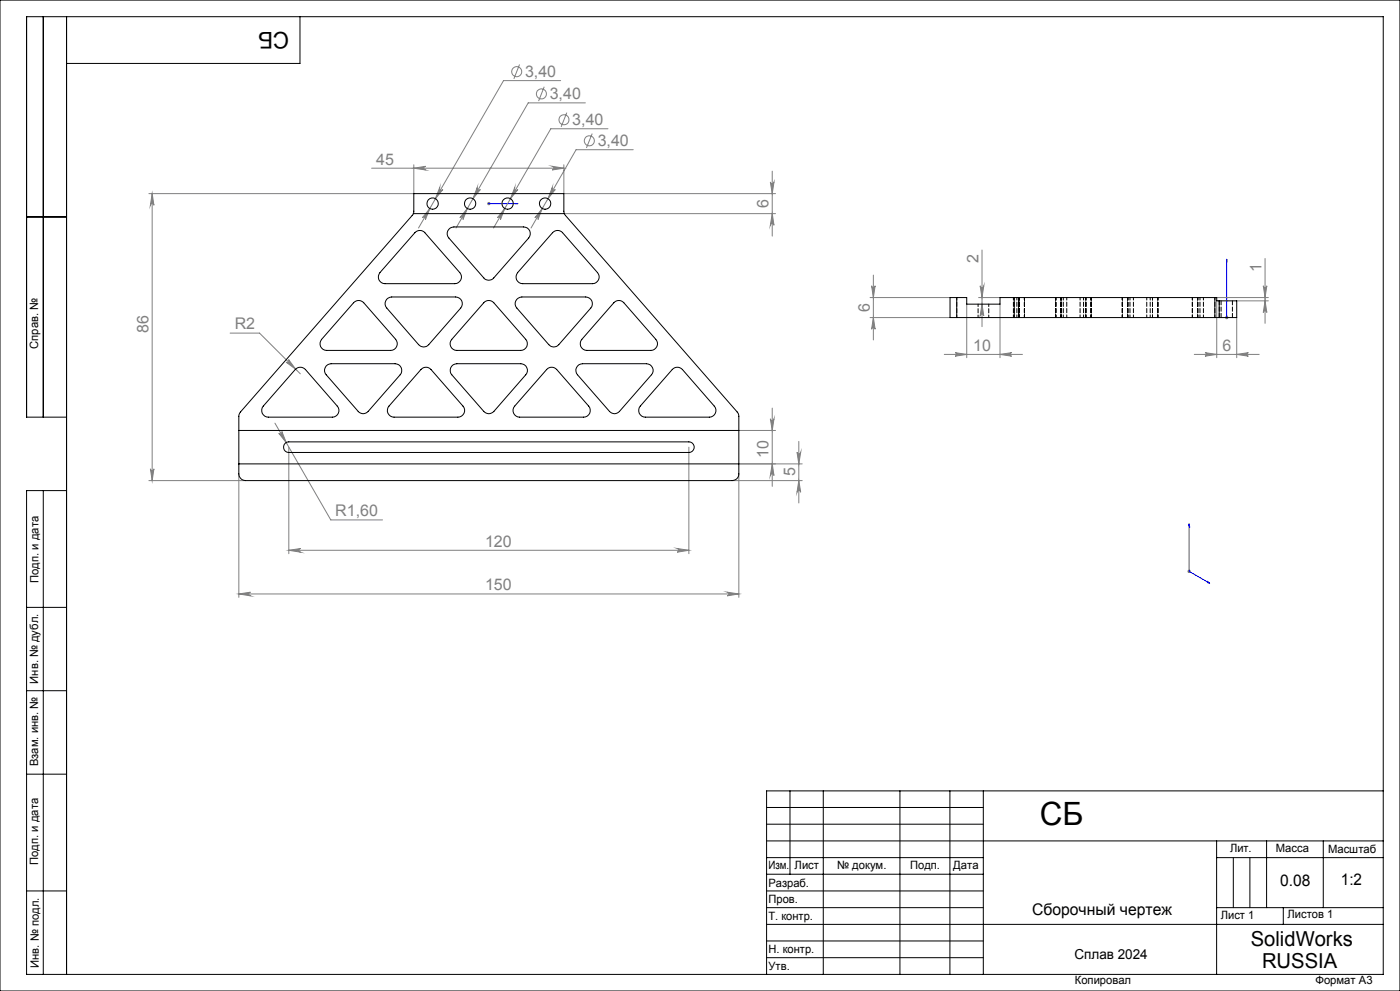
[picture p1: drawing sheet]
<svg xmlns="http://www.w3.org/2000/svg" width="420mm" height="297mm" viewBox="0 0 420 297" stroke-linecap="round" stroke-linejoin="round" font-family="sans-serif">
<g fill="none" stroke="#808080" stroke-width=".3">
<path d="M155.9 19.3l-1.7 4.3M163.3 26l-1.7 4.3M168.2 24.2h-17.1l-25.5 44.1M170 33.8l-1.7 4.2M175.6 30.8h-17.1l-21.7 37.5M182.4 38.6h-17.2l-17.1 29.7M44.7 58h79.4M45.6 58l.6 3.5a.53 .53 0 0 0-.6-.5 .53 .53 0 0 0-.5 .5zM45.6 58v86M111.5 50.4h57.7M124.1 49.4v8.6M124.1 50.4l3.6-.6a.55 .55 0 0 0-.6 .6 .55 .55 0 0 0 .6 .5z"/>
<path d="M131.9 56.2a.56 .56 0 0 0 .2 .8 .56 .56 0 0 0 .8-.2l-2.3 2.7zM143.2 56.2a.56 .56 0 0 0 .2 .8 .56 .56 0 0 0 .7-.2l-2.2 2.7zM154.4 56.2a.56 .56 0 0 0 .2 .8 .56 .56 0 0 0 .8-.2l-2.3 2.7zM165.7 56.2a.54 .54 0 0 0 .2 .7 .54 .54 0 0 0 .7-.1l-2.2 2.7zM165.7 49.8l3.5 .6-3.5 .5a.55 .55 0 0 0 .5-.5 .55 .55 0 0 0-.5-.6zM169.2 58h63.5M169.2 49.4v8.6M177.7 40l-1.8 4.3M190 44.9h-17.2l-13.5 23.4M231.1 54.5a.55 .55 0 0 0 .6 .5 .55 .55 0 0 0 .5-.5l-.5 3.5zM231.7 51.3v19.5M128.9 62.5l-1.3 3.3a.53 .53 0 0 0-.2-.7 .53 .53 0 0 0-.7 .2z"/>
<path d="M140.2 62.5l-1.3 3.3a.53 .53 0 0 0-.2-.7 .53 .53 0 0 0-.7 .2zM146.2 61h.9M146.3 60.7l.7 .7M146.6 60.5v1M147 60.7l-.7 .7M151.4 62.5l-1.3 3.3a.53 .53 0 0 0-.2-.7 .53 .53 0 0 0-.7 .2zM162.7 62.5l-1.3 3.3a.53 .53 0 0 0-.2-.7 .53 .53 0 0 0-.7 .2zM169.3 64h63.4M231.7 64l.5 3.5a.55 .55 0 0 0-.5-.5 .55 .55 0 0 0-.6 .5zM294.6 74.9v23M379.5 77.5v19.4M69 99.8h8.9l12.2 12.2"/>
<path d="M261 95.2h24M261 89.2h24M261.5 85.7a.53 .53 0 0 0 .5 .5 .53 .53 0 0 0 .5-.5l-.5 3.5zM262 95.2l.5 3.5a.53 .53 0 0 0-.5-.5 .53 .53 0 0 0-.5 .5zM262 82.4v19.5M290 91.2v16M293.6 89.2h6.4M294 85.7a.55 .55 0 0 0 .6 .5 .55 .55 0 0 0 .5-.5l-.5 3.5zM294.6 91.2l.5 3.4a.55 .55 0 0 0-.5-.5 .55 .55 0 0 0-.6 .5zM300 91.2v16M364.5 89.2h16M365 90.2v17"/>
<path d="M367.5 95.2h1M367.7 94.8l.7 .7M368 94.6v1.1M368.4 94.8l-.7 .7M371 90.2h9.5M371 95.2v12M379 85.7a.53 .53 0 0 0 .5 .5 .53 .53 0 0 0 .5-.5l-.5 3.5zM379.5 90.2l.5 3.5a.53 .53 0 0 0-.5-.5 .53 .53 0 0 0-.5 .5zM86.6 107.8l2.1 2.8-2.9-2.1a.54 .54 0 0 0 .8 0 .54 .54 0 0 0 0-.7zM283.3 106.2h23.4M286.5 105.7l3.5 .5-3.5 .5a.53 .53 0 0 0 .5-.5 .53 .53 0 0 0-.5-.5zM300 106.2l3.5-.5a.53 .53 0 0 0-.5 .5 .53 .53 0 0 0 .5 .5z"/>
<path d="M358.3 106.2h19.5M361.5 105.7l3.5 .5-3.5 .5a.53 .53 0 0 0 .5-.5 .53 .53 0 0 0-.5-.5zM371 106.2l3.5-.5a.53 .53 0 0 0-.5 .5 .53 .53 0 0 0 .5 .5zM82.5 126.8l16.7 29h15.6M83.6 129.9a.53 .53 0 0 0 .8 .1 .53 .53 0 0 0 .2-.7l1.3 3.3zM86.6 134v31.9M206.7 134v31.9M221.7 129h11M231.1 125.5a.55 .55 0 0 0 .6 .5 .55 .55 0 0 0 .5-.5l-.5 3.5zM231.7 139l.5 3.5a.55 .55 0 0 0-.5-.5 .55 .55 0 0 0-.6 .5zM231.7 122.3v23.5M239.1 135.5a.55 .55 0 0 0 .6 .5 .55 .55 0 0 0 .5-.5l-.6 3.5z"/>
<path d="M239.6 132.3v18.4M240.7 139h-19M44.7 144h29M45.1 140.5a.53 .53 0 0 0 .5 .5 .53 .53 0 0 0 .6-.5l-.6 3.5zM71.6 142v37M219.7 144h21M221.7 142v37M239.6 144l.6 3.5a.55 .55 0 0 0-.5-.5 .55 .55 0 0 0-.6 .5zM71.6 178l3.5-.5a.55 .55 0 0 0-.5 .5 .55 .55 0 0 0 .5 .6zM71.6 178h150.1M86.6 164.9l3.6-.5a.55 .55 0 0 0-.6 .5 .55 .55 0 0 0 .6 .6zM86.6 164.9h120.1"/>
<path d="M203.2 164.4l3.5 .5-3.5 .6a.55 .55 0 0 0 .5-.6 .55 .55 0 0 0-.5-.5zM218.2 177.5l3.5 .5-3.5 .6a.55 .55 0 0 0 .5-.6 .55 .55 0 0 0-.5-.5zM356.2 171.2h1M356.4 170.9l.7 .7M356.7 170.7v1M357.1 170.9l-.7 .7"/>
<circle cx="155" cy="21.5" r="1.51"/>
<circle cx="162.4" cy="28.1" r="1.51"/>
<circle cx="169.2" cy="35.9" r="1.5"/>
<circle cx="176.8" cy="42.2" r="1.51"/>
</g>
<path d="M146.4 61h.5zM146.6 61h.1M146.6 61h8.8M155.4 61h-.9h.9M368 77.7v.9v-.9M368 77.7v17.5M368 94.9v.5zM368 95.2h.1M356.7 157l.2 .8-.3-.2zM356.7 157v14.2l6.2 3.6M362.3 174.3l.6 .5-.6-.2z" fill="none" stroke="#00f" stroke-width=".3"/>
<g fill="none" stroke="#000" stroke-width=".3">
<path d="M0 0h420v297h-420zM13 5v120M20 5v287M90 5v14h-70M8 65h12M20 125h-12v-120h407v287h-407v-145h12M13 147v145M8 182h12M8 207h12M8 232h12M237 237v25M247 237v55"/>
<path d="M270 237v55M285 237v55M295 237v55M415 237h-185v55M230 257h65M230 242h65M230 247h65M230 252h185M365 252v40M365 257h50M370 257v15M375 257v15"/>
<path d="M380 252v20M397 252v20M8 267h12M230 262h65M230 267h65M230 272h65M230 277h185M365 272h50M385 272v5M230 282h65M230 287h65"/>
</g>
<g fill="#00f">
<path d="M154.5 61h.9zM146.4 61h.5z"/>
<path d="M362.3 174.3l.6 .5-.6-.2zM356.7 157l.2 .8-.3-.2z"/>
<path d="M368 94.9v.5zM368 77.7v.9z"/>
</g>
<g fill="#808080">
<path d="M128.9 62.5l-2.2 2.8a.53 .53 0 0 1 .7-.2 .53 .53 0 0 1 .2 .7zM131.9 56.2l-1.3 3.3 2.3-2.7a.55 .55 0 0 1-.8 .2 .55 .55 0 0 1-.2-.8zM140.2 62.5l-2.2 2.8a.53 .53 0 0 1 .7-.2 .53 .53 0 0 1 .2 .7zM143.2 56.2l-1.3 3.3 2.2-2.7a.55 .55 0 0 1-.7 .2 .55 .55 0 0 1-.2-.8zM151.4 62.5l-2.2 2.8a.53 .53 0 0 1 .7-.2 .53 .53 0 0 1 .2 .7zM154.4 56.2l-1.3 3.3 2.3-2.7a.55 .55 0 0 1-.8 .2 .55 .55 0 0 1-.2-.8zM162.7 62.5l-2.2 2.8a.53 .53 0 0 1 .7-.2 .53 .53 0 0 1 .2 .7zM165.7 56.2l-1.3 3.3 2.2-2.7a.54 .54 0 0 1-.8 .2 .54 .54 0 0 1-.1-.8zM124.1 50.4l3.6-.6a.55 .55 0 0 0-.6 .6 .55 .55 0 0 0 .6 .5zM165.7 49.8l3.5 .6-3.5 .5a.55 .55 0 0 0 .5-.5 .55 .55 0 0 0-.5-.6zM71.6 178l3.5-.5a.55 .55 0 0 0-.5 .5 .55 .55 0 0 0 .5 .6zM218.2 177.5l3.5 .5-3.5 .6a.55 .55 0 0 0 .5-.6 .55 .55 0 0 0-.5-.5zM86.6 107.8a.54 .54 0 0 1 0 .7 .54 .54 0 0 1-.8 0l2.9 2.1zM83.6 129.9l2.3 2.7-1.3-3.3a.53 .53 0 0 1-.2 .7 .53 .53 0 0 1-.8-.1zM286.5 105.7l3.5 .5-3.5 .5a.53 .53 0 0 0 .5-.5 .53 .53 0 0 0-.5-.5zM300 106.2l3.5-.5a.53 .53 0 0 0-.5 .5 .53 .53 0 0 0 .5 .5zM361.5 105.7l3.5 .5-3.5 .5a.53 .53 0 0 0 .5-.5 .53 .53 0 0 0-.5-.5zM371 106.2l3.5-.5a.53 .53 0 0 0-.5 .5 .53 .53 0 0 0 .5 .5z"/>
<path d="M86.6 164.9l3.6-.5a.55 .55 0 0 0-.6 .5 .55 .55 0 0 0 .6 .6zM203.2 164.4l3.5 .5-3.5 .6a.55 .55 0 0 0 .5-.6 .55 .55 0 0 0-.5-.5z"/>
<path d="M231.7 64l.5 3.5a.55 .55 0 0 0-.5-.5 .55 .55 0 0 0-.6 .5zM231.1 54.5a.55 .55 0 0 0 .6 .5 .55 .55 0 0 0 .5-.5l-.5 3.5zM239.6 144l.6 3.5a.55 .55 0 0 0-.5-.5 .55 .55 0 0 0-.6 .5zM239.1 135.5a.55 .55 0 0 0 .6 .5 .55 .55 0 0 0 .5-.5l-.6 3.5z"/>
<path d="M45.1 140.5a.53 .53 0 0 0 .5 .5 .53 .53 0 0 0 .6-.5l-.6 3.5zM45.6 58l.6 3.5a.53 .53 0 0 0-.6-.5 .53 .53 0 0 0-.5 .5z"/>
<path d="M231.1 125.5a.55 .55 0 0 0 .6 .5 .55 .55 0 0 0 .5-.5l-.5 3.5zM231.7 139l.5 3.5a.55 .55 0 0 0-.5-.5 .55 .55 0 0 0-.6 .5zM261.5 85.7a.53 .53 0 0 0 .5 .5 .53 .53 0 0 0 .5-.5l-.5 3.5zM262 95.2l.5 3.5a.53 .53 0 0 0-.5-.5 .53 .53 0 0 0-.5 .5zM294 85.7a.55 .55 0 0 0 .6 .5 .55 .55 0 0 0 .5-.5l-.5 3.5zM294.6 91.2l.5 3.4a.55 .55 0 0 0-.5-.5 .55 .55 0 0 0-.6 .5zM379 85.7a.53 .53 0 0 0 .5 .5 .53 .53 0 0 0 .5-.5l-.5 3.5zM379.5 90.2l.5 3.5a.53 .53 0 0 0-.5-.5 .53 .53 0 0 0-.5 .5z"/>
</g>
<g fill="none" stroke="#000" stroke-width=".3">
<path d="M124 64l-52.1 59.8-.3 .8v17.4a2.05 2.05 0 0 0 2.1 2h145.9a1.99 1.99 0 0 0 2.1-2v-17.4l-.3-.8-52.1-59.8M124 64l.1-6h45.1l.1 6M124 64h45.3M124.5 69.7a2.01 2.01 0 0 1 3 0l10.4 12a2 2 0 0 1 .4 2.1 2 2 0 0 1-1.8 1.2h-21a2 2 0 0 1-1.8-1.1 2 2 0 0 1 .3-2.2zM134.7 68.7l.4-.4 1.1-.3h20.9a2 2 0 0 1 1.8 1.2 2 2 0 0 1-.3 2.1l-10.5 12a1.95 1.95 0 0 1-3 0l-10.4-12a1.91 1.91 0 0 1 0-2.6zM165.8 69.7a2.01 2.01 0 0 1 3 0l10.4 12a2 2 0 0 1 .4 2.1 2 2 0 0 1-1.8 1.2h-21a2 2 0 0 1-1.8-1.1 2 2 0 0 1 .3-2.2zM106.1 90.7a2.05 2.05 0 0 1 3 0l9.6 11a2.02 2.02 0 0 1 .3 2.1 2.02 2.02 0 0 1-1.8 1.2h-19.2a2 2 0 0 1-1.8-1.1 2 2 0 0 1 .3-2.2zM116 89.7l1.5-.7h19.2a2.01 2.01 0 0 1 1.8 1.2 2.01 2.01 0 0 1-.3 2.1l-9.6 11a1.98 1.98 0 0 1-3 0l-9.6-11a1.96 1.96 0 0 1 0-2.6zM145.1 90.7a2.01 2.01 0 0 1 3 0l9.6 11a2 2 0 0 1 .3 2.2 2 2 0 0 1-1.8 1.1h-19.2a2 2 0 0 1-1.8-1.2 2 2 0 0 1 .3-2.1zM155 89.7l1.6-.7h19.1a2.01 2.01 0 0 1 1.8 1.2 2.01 2.01 0 0 1-.3 2.1l-9.6 11a1.95 1.95 0 0 1-3 0l-9.6-11a1.91 1.91 0 0 1 0-2.6zM184.1 90.7a2.01 2.01 0 0 1 3 0l9.6 11a2 2 0 0 1 .4 2.2 2 2 0 0 1-1.9 1.1h-19.1a2 2 0 0 1-1.9-1.1 2 2 0 0 1 .4-2.2zM287 89.2h-2v6h2"/>
<path d="M287 89.2h3v2h10v-2h4.3M287 95.2h17.3M287 89.2v6M304.3 95.2h1.3M304.3 89.2h1.3M304.3 89.2v6M305.6 89.2v6M305.6 89.2h58.9M305.6 95.2h58.9M364.5 89.2h.5v1h.8M364.5 95.2h1.3M364.5 89.2v6"/>
<path d="M365.8 90.2h5.2v5h-5.2M365.8 90.2v5M88.6 110.7a2.05 2.05 0 0 1 3 0l9.6 11a2 2 0 0 1 .3 2.1 2 2 0 0 1-1.8 1.2h-19.2a2 2 0 0 1-1.8-1.1 2 2 0 0 1 .3-2.2zM97.8 109.7l.5-.4 1-.3h19.2a2.01 2.01 0 0 1 1.9 1.2 2.01 2.01 0 0 1-.3 2.1l-9.6 11a1.95 1.95 0 0 1-3 0l-9.6-11a1.96 1.96 0 0 1-.1-2.6zM126.3 110.7a2.01 2.01 0 0 1 3 0l9.6 11a2 2 0 0 1 .3 2.2 2 2 0 0 1-1.8 1.1h-19.2a2 2 0 0 1-1.8-1.1 2 2 0 0 1 .3-2.2zM135.5 109.7l.5-.4 1.1-.3h19.1a2.01 2.01 0 0 1 1.8 1.2 2.01 2.01 0 0 1-.3 2.1l-9.5 11a1.98 1.98 0 0 1-3.1 0l-9.6-11a2.02 2.02 0 0 1 0-2.6zM164 110.7a2.01 2.01 0 0 1 3 0l9.6 11a2 2 0 0 1 .3 2.2 2 2 0 0 1-1.8 1.1h-19.2a2 2 0 0 1-1.8-1.2 2 2 0 0 1 .3-2.1zM173.2 109.7l.5-.4 1.1-.3h19.1a2.01 2.01 0 0 1 1.8 1.2 2.01 2.01 0 0 1-.3 2.1l-9.6 11a1.95 1.95 0 0 1-3 0l-9.6-11a2.02 2.02 0 0 1 0-2.6zM201.7 110.7a2.05 2.05 0 0 1 3 0l9.6 11a2 2 0 0 1 .3 2.1 2 2 0 0 1-1.8 1.2h-19.2a2 2 0 0 1-1.8-1.1 2 2 0 0 1 .3-2.2zM71.6 129h150.1M71.6 139h150.1M85.6 132.8l1-.4h120.1a1.59 1.59 0 0 1 1.6 1.6 1.59 1.59 0 0 1-1.6 1.6h-120.1a1.59 1.59 0 0 1-1.5-1 1.59 1.59 0 0 1 .5-1.8z"/>
<circle cx="129.8" cy="61" r="1.71"/>
<circle cx="141" cy="61" r="1.71"/>
<circle cx="152.3" cy="61" r="1.71"/>
<circle cx="163.5" cy="61" r="1.71"/>
</g>
<g fill="none" stroke="#000" stroke-width=".3" stroke-dasharray="1.3 .6" stroke-dashoffset=".5">
<path d="M287 95.1v-6M293.4 95.1v-4M296.6 95.1v-4M304 89.1v6M304.3 89.1v6M305.1 89.1v6M305.6 95.1v-6M305.7 89.1v6M305.7 95.1v-6M307.3 95.1v-6M307.3 89.1v6M316.7 89.1v6"/>
<path d="M316.7 95.1v-6M318.3 95.1v-6M318.3 89.1v6M319 95.1v-6M320 95.1v-6M324 89.1v6M325.1 89.1v6M325.7 89.1v6M325.7 95.1v-6M327.3 95.1v-6M327.3 89.1v6M336.7 89.1v6"/>
<path d="M336.7 95.1v-6M338.3 95.1v-6M338.3 89.1v6M339 95.1v-6M340 95.1v-6M344 89.1v6M345.1 89.1v6M345.7 89.1v6M345.7 95.1v-6M347.3 95.1v-6M347.3 89.1v6M357.7 89.1v6"/>
<path d="M357.7 95.1v-6M359.3 95.1v-6M359.3 89.1v6M360 95.1v-6M361 95.1v-6M364.5 89.1v6"/>
</g>
<path d="M365.8 95.1v-5M366.3 90.1v5M369.7 95.1v-5" fill="none" stroke="#000" stroke-width=".3" stroke-dasharray="1.3 .6"/>
<text font-size="9.6" x="311.9" y="247.3">СБ</text>
<text font-size="6.9" x="86.8" y="9.5" transform="rotate(-180 86.8 9.5)">СБ</text>
<g font-size="6.2">
<text x="375.2" y="283.5">SolidWorks</text>
<text x="378.6" y="290">RUSSIA</text>
</g>
<g font-size="4.8" fill="#808080">
<text x="157.5" y="23.1">3,40</text>
<text x="164.9" y="29.7">3,40</text>
<text x="171.7" y="37.5">3,40</text>
<text x="179.3" y="43.8">3,40</text>
<text x="112.8" y="49.3">45</text>
<text x="230.6" y="62.2" transform="rotate(-90 230.6 62.2)">6</text>
<text x="293.5" y="78.9" transform="rotate(-90 293.5 78.9)">2</text>
<text x="378.5" y="81.4" transform="rotate(-90 378.5 81.4)">1</text>
<text x="260.9" y="93.5" transform="rotate(-90 260.9 93.5)">6</text>
<text x="44.6" y="99.8" transform="rotate(-90 44.6 99.8)">86</text>
<text x="70.4" y="98.7">R2</text>
<text x="291.9" y="105.1">10</text>
<text x="366.7" y="105.1">6</text>
<text x="230.6" y="137.2" transform="rotate(-90 230.6 137.2)">10</text>
<text x="238.6" y="142.6" transform="rotate(-90 238.6 142.6)">5</text>
<text x="100.6" y="154.7">R1,60</text>
<text x="145.5" y="163.8">120</text>
<text x="145.5" y="176.9">150</text>
</g>
<g font-size="4.8">
<text x="384" y="265.6">0.08</text>
<text x="402.3" y="265.3">1:2</text>
<text x="309.6" y="274.1">Сборочный чертеж</text>
</g>
<text font-size="4.1" x="322.4" y="287.3">Сплав 2024</text>
<g font-size="3.4">
<text x="11.5" y="104.5" transform="rotate(-90 11.5 104.5)">Справ. №</text>
<text x="11.6" y="174.7" transform="rotate(-90 11.6 174.7)">Подп. и дата</text>
<text x="11.4" y="204.9" transform="rotate(-90 11.4 204.9)">Инв. № дубл.</text>
<text x="11.4" y="229.6" transform="rotate(-90 11.4 229.6)">Взам. инв. №</text>
<text x="369" y="255.5">Лит.</text>
<text x="382.8" y="255.5">Масса</text>
<text x="398.4" y="255.6">Масштаб</text>
<text x="11.4" y="259.2" transform="rotate(-90 11.4 259.2)">Подп. и дата</text>
<text x="230.5" y="260.5">Изм.</text>
<text x="238.4" y="260.4">Лист</text>
<text x="251.1" y="260.4">№ докум.</text>
<text x="273" y="260.4">Подп.</text>
<text x="286" y="260.4">Дата</text>
<text x="230.5" y="265.7">Разраб.</text>
<text x="230.5" y="275.7">Т. контр.</text>
<text x="230.6" y="270.7">Пров.</text>
<text x="366.2" y="275.3">Лист 1</text>
<text x="386.3" y="275.2">Листов 1</text>
<text x="230.6" y="285.7">Н. контр.</text>
<text x="11.6" y="290" transform="rotate(-90 11.6 290)">Инв. № подл.</text>
<text x="230.6" y="290.7">Утв.</text>
<text x="322.5" y="295">Копировал</text>
<text x="394.6" y="295">Формат А3</text>
</g>
</svg>
